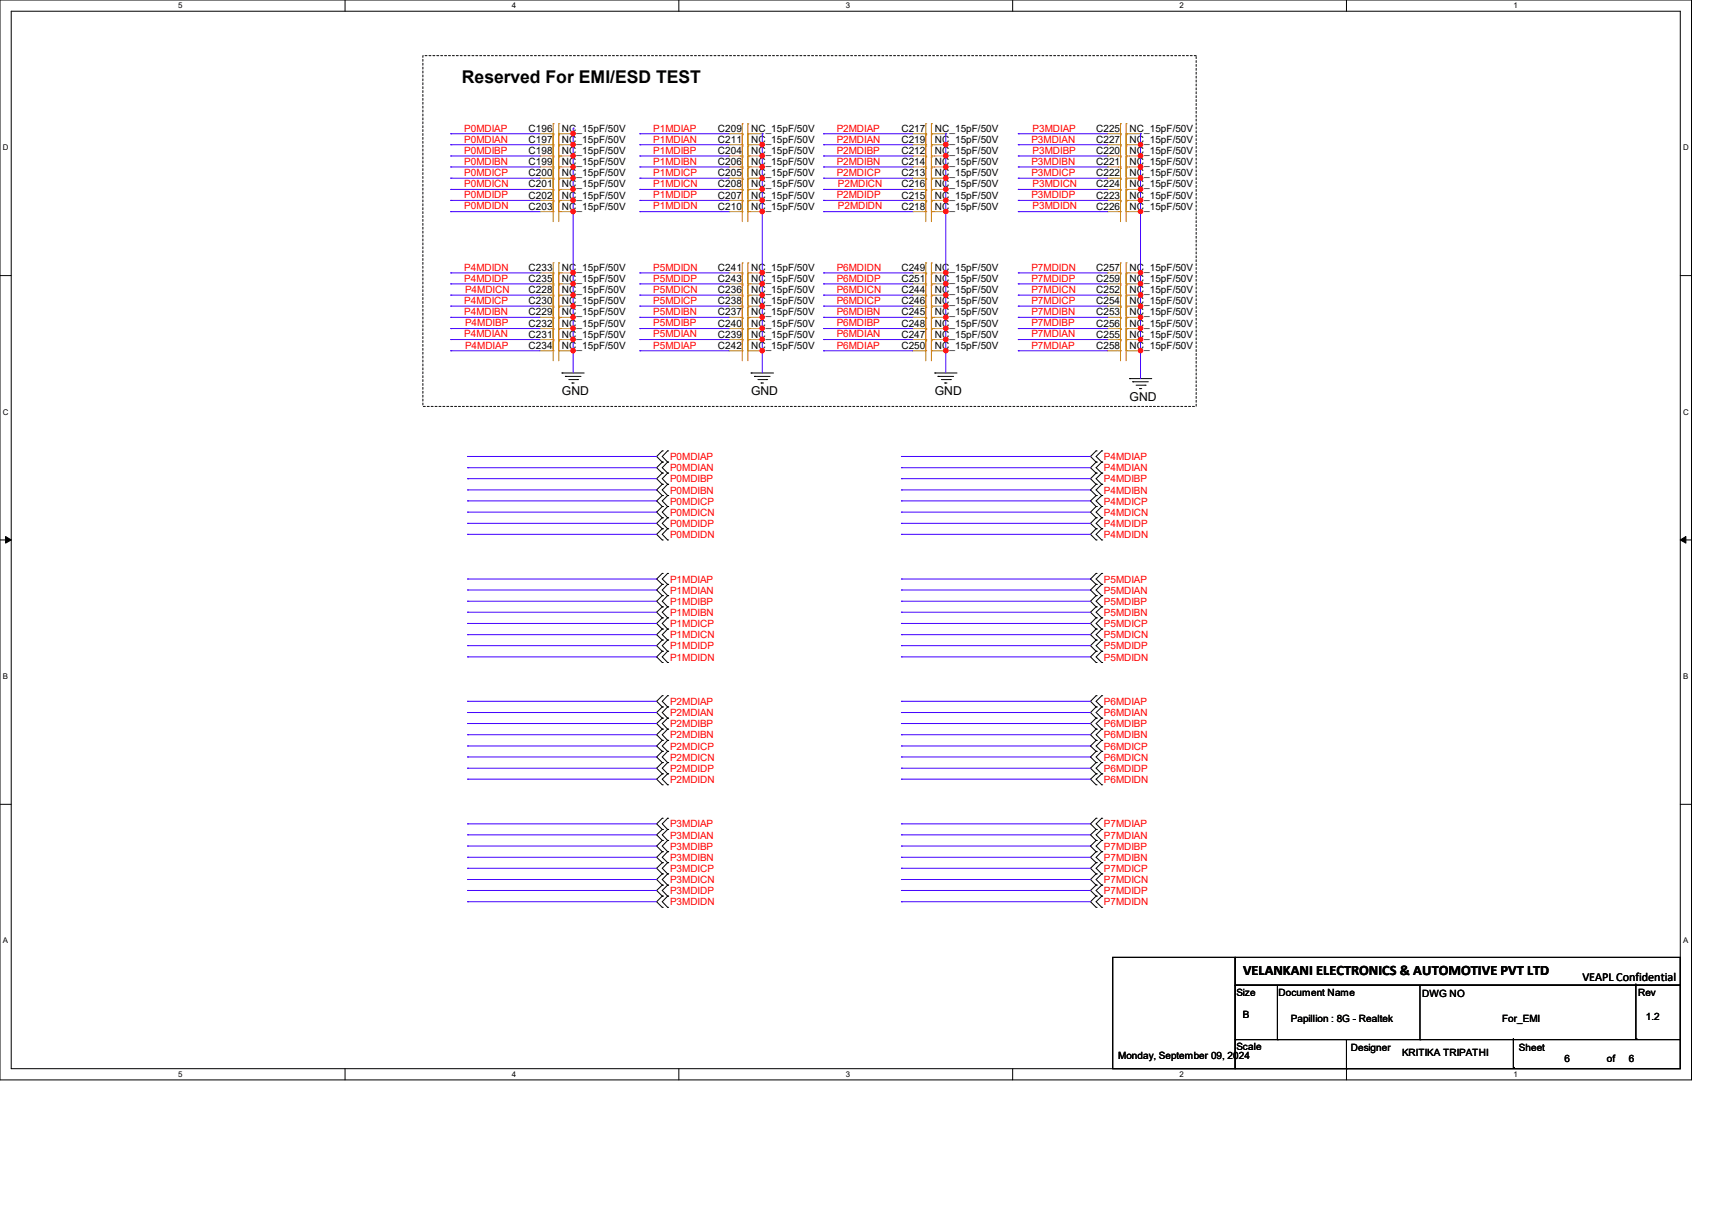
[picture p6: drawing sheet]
<svg xmlns="http://www.w3.org/2000/svg" width="297mm" height="210mm" viewBox="0 0 297 210" stroke-linecap="round" stroke-linejoin="round" font-family="sans-serif">
<path d="M0 0h293.5v187.3h-293.5zM1.9 1.9h289.6v183.4h-289.6z" fill="none" stroke="#000" stroke-width=".17"/>
<g fill="#fff">
<path d="M30.9 .2h.8v1.5h-.8z"/>
<path d="M30.9 185.5h.8v1.6h-.8z"/>
</g>
<path d="M59.9 0v1.9M59.9 185.3v2" fill="none" stroke="#000" stroke-width=".17"/>
<g fill="#fff">
<path d="M88.8 .2h.8v1.5h-.8z"/>
<path d="M88.8 185.5h.8v1.6h-.8z"/>
</g>
<path d="M117.8 0v1.9M117.8 185.3v2" fill="none" stroke="#000" stroke-width=".17"/>
<g fill="#fff">
<path d="M146.7 .2h.8v1.5h-.8z"/>
<path d="M146.7 185.5h.8v1.6h-.8z"/>
</g>
<path d="M175.7 0v1.9M175.7 185.3v2" fill="none" stroke="#000" stroke-width=".17"/>
<g fill="#fff">
<path d="M204.6 .2h.8v1.5h-.8z"/>
<path d="M204.6 185.5h.8v1.6h-.8z"/>
</g>
<path d="M233.6 0v1.9M233.6 185.3v2" fill="none" stroke="#000" stroke-width=".17"/>
<g fill="#fff">
<path d="M262.6 .2h.7v1.5h-.7z"/>
<path d="M262.6 185.5h.7v1.6h-.7z"/>
<path d="M.5 24.8h1v1.6h-1z"/>
<path d="M292 24.8h1v1.6h-1z"/>
<path d="M.5 70.7h1v1.5h-1z"/>
<path d="M292 70.7h1v1.5h-1z"/>
</g>
<path d="M0 47.8h1.9M291.5 47.8h2" fill="none" stroke="#000" stroke-width=".17"/>
<g fill="#fff">
<path d="M.5 116.5h.9v1.6h-.9z"/>
<path d="M292 116.5h.9v1.6h-.9z"/>
</g>
<path d="M0 93.6h1.9M291.5 93.6h2" fill="none" stroke="#000" stroke-width=".17"/>
<path d="M1 93l.9 .6-.9 .6zM291.5 93.6l1-.6v1.2z" fill="#000" stroke="#000" stroke-width=".17"/>
<g fill="#fff">
<path d="M.5 162.4h.9v1.5h-.9z"/>
<path d="M292 162.4h.9v1.5h-.9z"/>
</g>
<g fill="none" stroke="#000" stroke-width=".17">
<path d="M97.5 64.7h.1M97.5 64.7h3.8M98.1 65.3h.1M98.1 65.3h2.7M98.7 65.8h1.5M99.2 66.4h.1M99.2 66.4h.4M100.2 65.8h.1M114.9 78.2h.1M114.9 78.2l-1 1 1 .9M115.8 78.2h.1M115.8 78.2l-.9 1 .9 .9"/>
<path d="M130.3 64.7h.1M130.3 64.7h3.9M130.9 65.3h.1M130.9 65.3h2.7M131.5 65.8h1.5M132 66.4h.1M132 66.4h.5M133 65.8h.1M162.2 64.7h.1M162.2 64.7h3.8M162.7 65.3h.1M162.7 65.3h2.7"/>
<path d="M163.3 65.8h1.6M163.9 66.4h.1M163.9 66.4h.4M164.9 65.8h.1M190.2 78.2h.1M190.2 78.2l-1 1 1 .9M191.1 78.2h.1M191.1 78.2l-.9 1 .9 .9M196 65.7h.1M196 65.7h3.8M196.5 66.2h.1M196.5 66.2h2.7"/>
<path d="M197.1 66.8h1.6M197.7 67.4h.1M197.7 67.4h.4M198.7 66.8h.1M114.9 80.1h.1M114.9 82h.1M114.9 84h.1M114.9 85.9h.1M114.9 87.8h.1M114.9 89.8h.1M114.9 91.7h.1M114.9 93.6h.1"/>
<path d="M114.9 99.4h.1M114.9 80.1l-1 1 1 .9M114.9 82l-1 1 1 1M114.9 84l-1 1 1 .9M114.9 85.9l-1 1 1 .9M114.9 87.8l-1 1 1 1M114.9 89.8l-1 1 1 .9M114.9 91.7l-1 1 1 .9M114.9 99.4l-1 1 1 .9M115.8 80.1h.1M115.8 82h.1M115.8 84h.1"/>
<path d="M115.8 85.9h.1M115.8 87.8h.1M115.8 89.8h.1M115.8 91.7h.1M115.8 93.6h.1M115.8 99.4h.1M115.8 80.1l-.9 1 .9 .9M115.8 82l-.9 1 .9 1M115.8 84l-.9 1 .9 .9M115.8 85.9l-.9 1 .9 .9M115.8 87.8l-.9 1 .9 1M115.8 89.8l-.9 1 .9 .9"/>
<path d="M115.8 91.7l-.9 1 .9 .9M115.8 99.4l-.9 1 .9 .9M190.2 80.1h.1M190.2 82h.1M190.2 84h.1M190.2 85.9h.1M190.2 87.8h.1M190.2 89.8h.1M190.2 91.7h.1M190.2 93.6h.1M190.2 99.4h.1M190.2 80.1l-1 1 1 .9"/>
<path d="M190.2 82l-1 1 1 1M190.2 84l-1 1 1 .9M190.2 85.9l-1 1 1 .9M190.2 87.8l-1 1 1 1M190.2 89.8l-1 1 1 .9M190.2 91.7l-1 1 1 .9M190.2 99.4l-1 1 1 .9M191.1 80.1h.1M191.1 82h.1M191.1 84h.1M191.1 85.9h.1M191.1 87.8h.1"/>
<path d="M191.1 89.8h.1M191.1 91.7h.1M191.1 93.6h.1M191.1 99.4h.1M191.1 80.1l-.9 1 .9 .9M191.1 82l-.9 1 .9 1M191.1 84l-.9 1 .9 .9M191.1 85.9l-.9 1 .9 .9M191.1 87.8l-.9 1 .9 1M191.1 89.8l-.9 1 .9 .9M191.1 91.7l-.9 1 .9 .9M191.1 99.4l-.9 1 .9 .9"/>
<path d="M114.9 101.3h.1M114.9 103.3h.1M114.9 105.2h.1M114.9 107.1h.1M114.9 109.1h.1M114.9 111h.1M114.9 112.9h.1M114.9 114.9h.1M114.9 101.3l-1 1 1 1M114.9 103.3l-1 1 1 .9M114.9 105.2l-1 1 1 .9M114.9 107.1l-1 1 1 1"/>
<path d="M114.9 109.1l-1 1 1 .9M114.9 111l-1 1 1 .9M114.9 112.9l-1 1 1 1M115.8 101.3h.1M115.8 103.3h.1M115.8 105.2h.1M115.8 107.1h.1M115.8 109.1h.1M115.8 111h.1M115.8 112.9h.1M115.8 114.9h.1M115.8 101.3l-.9 1 .9 1"/>
<path d="M115.8 103.3l-.9 1 .9 .9M115.8 105.2l-.9 1 .9 .9M115.8 107.1l-.9 1 .9 1M115.8 109.1l-.9 1 .9 .9M115.8 111l-.9 1 .9 .9M115.8 112.9l-.9 1 .9 1M190.2 101.3h.1M190.2 103.3h.1M190.2 105.2h.1M190.2 107.1h.1M190.2 109.1h.1M190.2 111h.1"/>
<path d="M190.2 112.9h.1M190.2 114.9h.1M190.2 101.3l-1 1 1 1M190.2 103.3l-1 1 1 .9M190.2 105.2l-1 1 1 .9M190.2 107.1l-1 1 1 1M190.2 109.1l-1 1 1 .9M190.2 111l-1 1 1 .9M190.2 112.9l-1 1 1 1M191.1 101.3h.1M191.1 103.3h.1M191.1 105.2h.1"/>
<path d="M191.1 107.1h.1M191.1 109.1h.1M191.1 111h.1M191.1 112.9h.1M191.1 114.9h.1M191.1 101.3l-.9 1 .9 1M191.1 103.3l-.9 1 .9 .9M191.1 105.2l-.9 1 .9 .9M191.1 107.1l-.9 1 .9 1M191.1 109.1l-.9 1 .9 .9M191.1 111l-.9 1 .9 .9M191.1 112.9l-.9 1 .9 1"/>
<path d="M0 139.5h1.9M114.9 120.6h.1M114.9 122.6h.1M114.9 124.5h.1M114.9 126.4h.1M114.9 128.4h.1M114.9 130.3h.1M114.9 132.2h.1M114.9 134.2h.1M114.9 136.1h.1M114.9 120.6l-1 1 1 1M114.9 122.6l-1 1 1 .9"/>
<path d="M114.9 124.5l-1 1 1 .9M114.9 126.4l-1 1 1 1M114.9 128.4l-1 1 1 .9M114.9 130.3l-1 1 1 .9M114.9 132.2l-1 1 1 1M114.9 134.2l-1 .9 1 1M115.8 122.6h.1M115.8 120.6h.1M115.8 124.5h.1M115.8 126.4h.1M115.8 128.4h.1M115.8 130.3h.1"/>
<path d="M115.8 132.2h.1M115.8 134.2h.1M115.8 136.1h.1M115.8 120.6l-.9 1 .9 1M115.8 122.6l-.9 1 .9 .9M115.8 124.5l-.9 1 .9 .9M115.8 126.4l-.9 1 .9 1M115.8 128.4l-.9 1 .9 .9M115.8 130.3l-.9 1 .9 .9M115.8 132.2l-.9 1 .9 1M115.8 134.2l-.9 .9 .9 1M190.2 120.6h.1"/>
<path d="M190.2 122.6h.1M190.2 124.5h.1M190.2 126.4h.1M190.2 128.4h.1M190.2 130.3h.1M190.2 132.2h.1M190.2 134.2h.1M190.2 136.1h.1M190.2 120.6l-1 1 1 1M190.2 122.6l-1 1 1 .9M190.2 124.5l-1 1 1 .9M190.2 126.4l-1 1 1 1"/>
<path d="M190.2 128.4l-1 1 1 .9M190.2 130.3l-1 1 1 .9M190.2 132.2l-1 1 1 1M190.2 134.2l-1 .9 1 1M191.1 122.6h.1M191.1 120.6h.1M191.1 124.5h.1M191.1 126.4h.1M191.1 128.4h.1M191.1 130.3h.1M191.1 132.2h.1M191.1 134.2h.1"/>
<path d="M191.1 136.1h.1M191.1 120.6l-.9 1 .9 1M191.1 122.6l-.9 1 .9 .9M191.1 124.5l-.9 1 .9 .9M191.1 126.4l-.9 1 .9 1M191.1 128.4l-.9 1 .9 .9M191.1 130.3l-.9 1 .9 .9M191.1 132.2l-.9 1 .9 1M191.1 134.2l-.9 .9 .9 1M291.5 139.5h2M114.9 141.9h.1M114.9 143.8h.1"/>
<path d="M114.9 145.8h.1M114.9 147.7h.1M114.9 149.6h.1M114.9 151.6h.1M114.9 153.5h.1M114.9 155.4h.1M114.9 157.4h.1M114.9 141.9l-1 1 1 .9M114.9 143.8l-1 1 1 1M114.9 145.8l-1 .9 1 1M114.9 147.7l-1 1 1 .9M114.9 149.6l-1 1 1 1"/>
<path d="M114.9 151.6l-1 .9 1 1M114.9 153.5l-1 .9 1 1M114.9 155.4l-1 1 1 1M115.8 143.8h.1M115.8 141.9h.1M115.8 145.8h.1M115.8 147.7h.1M115.8 149.6h.1M115.8 151.6h.1M115.8 153.5h.1M115.8 155.4h.1M115.8 157.4h.1"/>
<path d="M115.8 141.9l-.9 1 .9 .9M115.8 143.8l-.9 1 .9 1M115.8 145.8l-.9 .9 .9 1M115.8 147.7l-.9 1 .9 .9M115.8 149.6l-.9 1 .9 1M115.8 151.6l-.9 .9 .9 1M115.8 153.5l-.9 .9 .9 1M115.8 155.4l-.9 1 .9 1M190.2 141.9h.1M190.2 143.8h.1M190.2 145.8h.1M190.2 147.7h.1"/>
<path d="M190.2 149.6h.1M190.2 151.6h.1M190.2 153.5h.1M190.2 155.4h.1M190.2 157.4h.1M190.2 141.9l-1 1 1 .9M190.2 143.8l-1 1 1 1M190.2 145.8l-1 .9 1 1M190.2 147.7l-1 1 1 .9M190.2 149.6l-1 1 1 1M190.2 151.6l-1 .9 1 1M190.2 153.5l-1 .9 1 1"/>
<path d="M190.2 155.4l-1 1 1 1M191.1 143.8h.1M191.1 141.9h.1M191.1 145.8h.1M191.1 147.7h.1M191.1 149.6h.1M191.1 151.6h.1M191.1 153.5h.1M191.1 155.4h.1M191.1 157.4h.1M191.1 141.9l-.9 1 .9 .9M191.1 143.8l-.9 1 .9 1"/>
<path d="M191.1 145.8l-.9 .9 .9 1M191.1 147.7l-.9 1 .9 .9M191.1 149.6l-.9 1 .9 1M191.1 151.6l-.9 .9 .9 1M191.1 153.5l-.9 .9 .9 1M191.1 155.4l-.9 1 .9 1M193 166h21.3v19.3h-21.3zM214.3 170.9h77.2v14.4h-77.2zM214.3 166h77.2v4.9h-77.2zM221.6 171.1v9.2M246.3 170.9v9.4M283.8 170.6v9.5"/>
<path d="M214.3 180.3h.1M214.3 180.3h77.2M221.6 180.3h.1M233.6 185.3h.1M233.6 180.3v5M246.3 180.3h.1M262.6 185.1h.1M262.6 180.1v5M283.8 180.1h.1"/>
</g>
<path d="M73.4 9.7h134.1v60.8h-134.1z" fill="none" stroke="#000" stroke-width=".17" stroke-dasharray=".3 .3"/>
<g fill="none" stroke="#cc8006" stroke-width=".17">
<path d="M95.6 29h.4M95.6 32.9h.4M95.6 36.7h.4M95.6 25.1h.4M95.6 27.1h.4M95.6 30.9h.4M95.6 34.8h.4M95.6 23.2h.4M96 29h.1M96 27.2h.1M96 32.9h.1M96 31.1h.1"/>
<path d="M96 36.7h.1M96 35h.1M96 27.1h.1M96 25.3h.1M96 30.9h.1M96 29.2h.1M96 34.8h.1M96 33h.1M96 23.2h.1M96 21.5h.1M96 25.1h.1M96 23.4h.1"/>
<path d="M96 21.5v16.9M96.9 27.2h.1M96.9 29h.1M96.9 31.1h.1M96.9 32.9h.1M96.9 35h.1M96.9 36.7h.1M96.9 25.3h.1M96.9 27.1h.1M96.9 29.2h.1M96.9 30.9h.1M96.9 33h.1"/>
<path d="M96.9 34.8h.1M96.9 21.5h.1M96.9 23.2h.1M96.9 23.4h.1M96.9 25.1h.1M96.9 29h.6M96.9 21.5v16.9M96.9 32.9h.6M96.9 36.7h.6M96.9 25.1h.6M96.9 27.1h.6M96.9 30.9h.6"/>
<path d="M96.9 34.8h.6M96.9 23.2h.6M128.4 29h.4M128.4 32.9h.4M128.4 36.7h.4M128.4 25.1h.4M128.4 27.1h.4M128.4 30.9h.4M128.4 34.8h.4M128.4 23.2h.4M128.8 25.1h.1M128.8 23.4h.1"/>
<path d="M128.8 29h.1M128.8 27.2h.1M128.8 32.9h.1M128.8 31.1h.1M128.8 36.7h.1M128.8 35h.1M128.8 27.1h.1M128.8 25.3h.1M128.8 30.9h.1M128.8 29.2h.1M128.8 34.8h.1M128.8 33h.1"/>
<path d="M128.8 23.2h.1M128.8 21.5h.1M128.8 21.5v16.9M129.8 23.4h.1M129.8 25.1h.1M129.8 27.2h.1M129.8 29h.1M129.8 31.1h.1M129.8 32.9h.1M129.8 35h.1M129.8 36.7h.1M129.8 25.3h.1"/>
<path d="M129.8 27.1h.1M129.8 29.2h.1M129.8 30.9h.1M129.8 33h.1M129.8 34.8h.1M129.8 21.5h.1M129.8 23.2h.1M129.8 29h.5M129.8 32.9h.5M129.8 36.7h.5M129.8 25.1h.5M129.8 21.5v16.9"/>
<path d="M129.8 27.1h.5M129.8 30.9h.5M129.8 34.8h.5M129.8 23.2h.5M160.2 29h.4M160.2 32.9h.4M160.2 36.7h.4M160.2 25.1h.4M160.2 27.1h.4M160.2 30.9h.4M160.2 34.8h.4M160.2 23.2h.4"/>
<path d="M160.6 25.1h.1M160.6 23.4h.1M160.6 29h.1M160.6 27.2h.1M160.6 32.9h.1M160.6 31.1h.1M160.6 36.7h.1M160.6 35h.1M160.6 27.1h.1M160.6 25.3h.1M160.6 30.9h.1M160.6 29.2h.1"/>
<path d="M160.6 23.2h.1M160.6 21.5h.1M160.6 34.8h.1M160.6 33h.1M160.6 21.5v16.9M161.6 23.4h.1M161.6 25.1h.1M161.6 27.2h.1M161.6 29h.1M161.6 31.1h.1M161.6 32.9h.1M161.6 35h.1"/>
<path d="M161.6 36.7h.1M161.6 25.3h.1M161.6 27.1h.1M161.6 29.2h.1M161.6 30.9h.1M161.6 21.5h.1M161.6 23.2h.1M161.6 33h.1M161.6 34.8h.1M161.6 29h.6M161.6 32.9h.6M161.6 36.7h.6"/>
<path d="M161.6 25.1h.6M161.6 21.5v16.9M161.6 27.1h.6M161.6 30.9h.6M161.6 34.8h.6M161.6 23.2h.6M194 29h.4M194 32.9h.4M194 36.7h.4M194 25.1h.4M194 27.1h.4M194 30.9h.4"/>
<path d="M194 34.8h.4M194 23.2h.4M194.4 25.1h.1M194.4 23.4h.1M194.4 29h.1M194.4 27.2h.1M194.4 32.9h.1M194.4 31.1h.1M194.4 36.7h.1M194.4 35h.1M194.4 23.2h.1M194.4 21.5h.1"/>
<path d="M194.4 27.1h.1M194.4 25.3h.1M194.4 30.9h.1M194.4 29.2h.1M194.4 34.8h.1M194.4 33h.1M194.4 21.5v16.9M195.4 23.4h.1M195.4 25.1h.1M195.4 27.2h.1M195.4 29h.1M195.4 31.1h.1"/>
<path d="M195.4 32.9h.1M195.4 35h.1M195.4 36.7h.1M195.4 21.5h.1M195.4 23.2h.1M195.4 25.3h.1M195.4 27.1h.1M195.4 29.2h.1M195.4 30.9h.1M195.4 33h.1M195.4 34.8h.1M195.4 29h.6"/>
<path d="M195.4 21.5v16.9M195.4 32.9h.6M195.4 36.7h.6M195.4 25.1h.6M195.4 27.1h.6M195.4 30.9h.6M195.4 34.8h.6M195.4 23.2h.6M95.6 55h.4M95.6 58.9h.4M95.6 49.2h.4M95.6 53.1h.4"/>
<path d="M95.6 57h.4M95.6 51.2h.4M95.6 47.3h.4M96 49.2h.1M96 47.5h.1M96 53.1h.1M96 51.4h.1M96 57h.1M96 55.2h.1M96 59.1h.1M96 51.2h.1M96 49.4h.1"/>
<path d="M96 55h.1M96 53.3h.1M96 58.9h.1M96 57.1h.1M96 47.3h.1M96 45.6h.1M96 45.6v17M96.9 47.5h.1M96.9 49.2h.1M96.9 51.4h.1M96.9 53.1h.1M96.9 55.2h.1"/>
<path d="M96.9 57h.1M96.9 59.1h.1M96.9 49.4h.1M96.9 51.2h.1M96.9 53.3h.1M96.9 55h.1M96.9 57.1h.1M96.9 58.9h.1M96.9 45.6h.1M96.9 47.3h.1M96.9 45.6v17M96.9 55h.6"/>
<path d="M96.9 58.9h.6M96.9 49.2h.6M96.9 53.1h.6M96.9 57h.6M96.9 51.2h.6M96.9 47.3h.6M128.4 55h.4M128.4 58.9h.4M128.4 49.2h.4M128.4 53.1h.4M128.4 57h.4M128.4 51.2h.4"/>
<path d="M128.4 47.3h.4M128.8 49.2h.1M128.8 47.5h.1M128.8 53.1h.1M128.8 51.4h.1M128.8 57h.1M128.8 55.2h.1M128.8 59.1h.1M128.8 51.2h.1M128.8 49.4h.1M128.8 55h.1M128.8 53.3h.1"/>
<path d="M128.8 58.9h.1M128.8 57.1h.1M128.8 47.3h.1M128.8 45.6h.1M128.8 45.6v17M129.8 47.5h.1M129.8 49.2h.1M129.8 51.4h.1M129.8 53.1h.1M129.8 55.2h.1M129.8 57h.1M129.8 59.1h.1"/>
<path d="M129.8 49.4h.1M129.8 51.2h.1M129.8 53.3h.1M129.8 55h.1M129.8 57.1h.1M129.8 58.9h.1M129.8 45.6h.1M129.8 47.3h.1M129.8 55h.5M129.8 58.9h.5M129.8 49.2h.5M129.8 45.6v17"/>
<path d="M129.8 53.1h.5M129.8 57h.5M129.8 51.2h.5M129.8 47.3h.5M160.2 55h.4M160.2 58.9h.4M160.2 49.2h.4M160.2 53.1h.4M160.2 57h.4M160.2 51.2h.4M160.2 47.3h.4M160.6 49.2h.1"/>
<path d="M160.6 47.5h.1M160.6 53.1h.1M160.6 51.4h.1M160.6 57h.1M160.6 55.2h.1M160.6 59.1h.1M160.6 51.2h.1M160.6 49.4h.1M160.6 55h.1M160.6 53.3h.1M160.6 47.3h.1M160.6 45.6h.1"/>
<path d="M160.6 58.9h.1M160.6 57.1h.1M160.6 45.6v17M161.6 47.5h.1M161.6 49.2h.1M161.6 51.4h.1M161.6 53.1h.1M161.6 55.2h.1M161.6 57h.1M161.6 59.1h.1M161.6 49.4h.1M161.6 51.2h.1"/>
<path d="M161.6 53.3h.1M161.6 55h.1M161.6 45.6h.1M161.6 47.3h.1M161.6 57.1h.1M161.6 58.9h.1M161.6 55h.6M161.6 58.9h.6M161.6 49.2h.6M161.6 53.1h.6M161.6 57h.6M161.6 45.6v17"/>
<path d="M161.6 51.2h.6M161.6 47.3h.6M194 55h.4M194 58.9h.4M194 49.2h.4M194 53.1h.4M194 57h.4M194 51.2h.4M194 47.3h.4M194.4 55h.1M194.4 53.3h.1M194.4 58.9h.1"/>
<path d="M194.4 57.1h.1M194.4 49.2h.1M194.4 47.5h.1M194.4 53.1h.1M194.4 51.4h.1M194.4 57h.1M194.4 55.2h.1M194.4 59.1h.1M194.4 47.3h.1M194.4 45.6h.1M194.4 51.2h.1M194.4 49.4h.1"/>
<path d="M194.4 45.6v17M195.4 53.3h.1M195.4 55h.1M195.4 57.1h.1M195.4 58.9h.1M195.4 47.5h.1M195.4 49.2h.1M195.4 51.4h.1M195.4 53.1h.1M195.4 55.2h.1M195.4 57h.1M195.4 59.1h.1"/>
<path d="M195.4 45.6h.1M195.4 47.3h.1M195.4 49.4h.1M195.4 51.2h.1M195.4 55h.6M195.4 45.6v17M195.4 58.9h.6M195.4 49.2h.6M195.4 53.1h.6M195.4 57h.6M195.4 51.2h.6M195.4 47.3h.6"/>
<path d="M95.6 60.8h.4M96 60.8h.1M96.9 60.8h.1M96.9 60.8h.6M128.4 60.8h.4M128.8 60.8h.1M129.8 60.8h.1M129.8 60.8h.5M160.2 60.8h.4M160.6 60.8h.1M161.6 60.8h.1M161.6 60.8h.6"/>
<path d="M194 60.8h.4M194.4 60.8h.1M195.4 60.8h.1M195.4 60.8h.6"/>
</g>
<g fill="none" stroke="#a84" stroke-width=".17">
<path d="M93.6 29h.1M93.6 32.9h.1M93.6 36.7h.1M93.6 27.1h.1M93.6 30.9h.1M93.6 34.8h.1M93.6 23.2h.1M93.6 25.1h.1M93.6 29h2M93.6 32.9h2M93.6 36.7h2M93.6 25.1h2"/>
<path d="M93.6 27.1h2M93.6 30.9h2M93.6 34.8h2M93.6 23.2h2M97.5 29h1.9M97.5 32.9h1.9M97.5 36.7h1.9M97.5 25.1h1.9M97.5 27.1h1.9M97.5 30.9h1.9M97.5 34.8h1.9M97.5 23.2h1.9"/>
<path d="M99.4 29h.1M99.4 32.9h.1M99.4 36.7h.1M99.4 27.1h.1M99.4 30.9h.1M99.4 34.8h.1M99.4 23.2h.1M99.4 25.1h.1M126.4 25.1h.1M126.4 29h.1M126.4 32.9h.1M126.4 36.7h.1"/>
<path d="M126.4 27.1h.1M126.4 30.9h.1M126.4 34.8h.1M126.4 23.2h.1M126.4 29h2M126.4 32.9h2M126.4 36.7h2M126.4 25.1h2M126.4 27.1h2M126.4 30.9h2M126.4 34.8h2M126.4 23.2h2"/>
<path d="M130.3 29h1.9M130.3 32.9h1.9M130.3 36.7h1.9M130.3 25.1h1.9M130.3 27.1h1.9M130.3 30.9h1.9M130.3 34.8h1.9M130.3 23.2h1.9M132.2 25.1h.1M132.2 29h.1M132.2 32.9h.1M132.2 36.7h.1"/>
<path d="M132.2 27.1h.1M132.2 30.9h.1M132.2 34.8h.1M132.2 23.2h.1M158.3 25.1h.1M158.3 29h.1M158.3 32.9h.1M158.3 36.7h.1M158.3 27.1h.1M158.3 30.9h.1M158.3 23.2h.1M158.3 34.8h.1"/>
<path d="M158.3 29h1.9M158.3 32.9h1.9M158.3 36.7h1.9M158.3 25.1h1.9M158.3 27.1h1.9M158.3 30.9h1.9M158.3 34.8h1.9M158.3 23.2h1.9M162.2 29h1.9M162.2 32.9h1.9M162.2 36.7h1.9M162.2 25.1h1.9"/>
<path d="M162.2 27.1h1.9M162.2 30.9h1.9M162.2 34.8h1.9M162.2 23.2h1.9M164.1 25.1h.1M164.1 29h.1M164.1 32.9h.1M164.1 36.7h.1M164.1 27.1h.1M164.1 30.9h.1M164.1 23.2h.1M164.1 34.8h.1"/>
<path d="M192.1 25.1h.1M192.1 29h.1M192.1 32.9h.1M192.1 36.7h.1M192.1 23.2h.1M192.1 27.1h.1M192.1 30.9h.1M192.1 34.8h.1M192.1 29h1.9M192.1 32.9h1.9M192.1 36.7h1.9M192.1 25.1h1.9"/>
<path d="M192.1 27.1h1.9M192.1 30.9h1.9M192.1 34.8h1.9M192.1 23.2h1.9M196 29h1.9M196 32.9h1.9M196 36.7h1.9M196 25.1h1.9M196 27.1h1.9M196 30.9h1.9M196 34.8h1.9M196 23.2h1.9"/>
<path d="M197.9 25.1h.1M197.9 29h.1M197.9 32.9h.1M197.9 36.7h.1M197.9 23.2h.1M197.9 27.1h.1M197.9 30.9h.1M197.9 34.8h.1M93.6 49.2h.1M93.6 53.1h.1M93.6 57h.1M93.6 51.2h.1"/>
<path d="M93.6 55h.1M93.6 58.9h.1M93.6 47.3h.1M93.6 55h2M93.6 58.9h2M93.6 49.2h2M93.6 53.1h2M93.6 57h2M93.6 51.2h2M93.6 47.3h2M97.5 55h1.9M97.5 58.9h1.9"/>
<path d="M97.5 49.2h1.9M97.5 53.1h1.9M97.5 57h1.9M97.5 51.2h1.9M97.5 47.3h1.9M99.4 49.2h.1M99.4 53.1h.1M99.4 57h.1M99.4 51.2h.1M99.4 55h.1M99.4 58.9h.1M99.4 47.3h.1"/>
<path d="M126.4 49.2h.1M126.4 53.1h.1M126.4 57h.1M126.4 51.2h.1M126.4 55h.1M126.4 58.9h.1M126.4 47.3h.1M126.4 55h2M126.4 58.9h2M126.4 49.2h2M126.4 53.1h2M126.4 57h2"/>
<path d="M126.4 51.2h2M126.4 47.3h2M130.3 55h1.9M130.3 58.9h1.9M130.3 49.2h1.9M130.3 53.1h1.9M130.3 57h1.9M130.3 51.2h1.9M130.3 47.3h1.9M132.2 49.2h.1M132.2 53.1h.1M132.2 57h.1"/>
<path d="M132.2 51.2h.1M132.2 55h.1M132.2 58.9h.1M132.2 47.3h.1M158.3 49.2h.1M158.3 53.1h.1M158.3 57h.1M158.3 51.2h.1M158.3 55h.1M158.3 47.3h.1M158.3 58.9h.1M158.3 55h1.9"/>
<path d="M158.3 58.9h1.9M158.3 49.2h1.9M158.3 53.1h1.9M158.3 57h1.9M158.3 51.2h1.9M158.3 47.3h1.9M162.2 55h1.9M162.2 58.9h1.9M162.2 49.2h1.9M162.2 53.1h1.9M162.2 57h1.9M162.2 51.2h1.9"/>
<path d="M162.2 47.3h1.9M164.1 49.2h.1M164.1 53.1h.1M164.1 57h.1M164.1 51.2h.1M164.1 55h.1M164.1 47.3h.1M164.1 58.9h.1M192.1 55h.1M192.1 58.9h.1M192.1 49.2h.1M192.1 53.1h.1"/>
<path d="M192.1 57h.1M192.1 47.3h.1M192.1 51.2h.1M192.1 55h1.9M192.1 58.9h1.9M192.1 49.2h1.9M192.1 53.1h1.9M192.1 57h1.9M192.1 51.2h1.9M192.1 47.3h1.9M196 55h1.9M196 58.9h1.9"/>
<path d="M196 49.2h1.9M196 53.1h1.9M196 57h1.9M196 51.2h1.9M196 47.3h1.9M197.9 55h.1M197.9 58.9h.1M197.9 49.2h.1M197.9 53.1h.1M197.9 57h.1M197.9 47.3h.1M197.9 51.2h.1"/>
<path d="M93.6 60.8h.1M93.6 60.8h2M97.5 60.8h1.9M99.4 60.8h.1M126.4 60.8h.1M126.4 60.8h2M130.3 60.8h1.9M132.2 60.8h.1M158.3 60.8h.1M158.3 60.8h1.9M162.2 60.8h1.9M164.1 60.8h.1"/>
<path d="M192.1 60.8h.1M192.1 60.8h1.9M196 60.8h1.9M197.9 60.8h.1"/>
</g>
<g fill="none" stroke="#4200ff" stroke-width=".17">
<path d="M78.2 23.2h.1M78.2 25.1h.1M78.2 27.1h.1M78.2 29h.1M78.2 30.9h.1M78.2 32.9h.1M78.2 34.8h.1M78.2 36.7h.1M78.2 23.2h15.4M78.2 25.1h15.4M78.2 27.1h15.4M78.2 29h15.4"/>
<path d="M78.2 30.9h15.4M78.2 32.9h15.4M78.2 34.8h15.4M78.2 36.7h15.4M99.4 22.2h.1M99.4 23.2h.1M99.4 25.1h.1M99.4 27.1h.1M99.4 29h.1M99.4 30.9h.1M99.4 32.9h.1M99.4 34.8h.1"/>
<path d="M99.4 36.7h.1M99.4 22.2v42.5M111 23.2h.1M111 25.1h.1M111 27.1h.1M111 29h.1M111 30.9h.1M111 32.9h.1M111 34.8h.1M111 36.7h.1M111 23.2h15.4M111 25.1h15.4"/>
<path d="M111 27.1h15.4M111 29h15.4M111 30.9h15.4M111 32.9h15.4M111 34.8h15.4M111 36.7h15.4M132.2 23.2h.1M132.2 25.1h.1M132.2 27.1h.1M132.2 29h.1M132.2 30.9h.1M132.2 32.9h.1"/>
<path d="M132.2 34.8h.1M132.2 36.7h.1M132.2 23.2v41.5M142.9 23.2h.1M142.9 25.1h.1M142.9 27.1h.1M142.9 29h.1M142.9 30.9h.1M142.9 32.9h.1M142.9 34.8h.1M142.9 36.7h.1M142.9 23.2h15.4"/>
<path d="M142.9 25.1h15.4M142.9 27.1h15.4M142.9 29h15.4M142.9 30.9h15.4M142.9 32.9h15.4M142.9 34.8h15.4M142.9 36.7h15.4M164.1 23.2h.1M164.1 25.1h.1M164.1 27.1h.1M164.1 29h.1M164.1 30.9h.1"/>
<path d="M164.1 32.9h.1M164.1 34.8h.1M164.1 36.7h.1M164.1 23.2v41.5M176.7 23.2h.1M176.7 25.1h.1M176.7 27.1h.1M176.7 29h.1M176.7 30.9h.1M176.7 32.9h.1M176.7 34.8h.1M176.7 36.7h.1"/>
<path d="M176.7 23.2h15.4M176.7 25.1h15.4M176.7 27.1h15.4M176.7 29h15.4M176.7 30.9h15.4M176.7 32.9h15.4M176.7 34.8h15.4M176.7 36.7h15.4M197.9 23.2h.1M197.9 25.1h.1M197.9 27.1h.1M197.9 29h.1"/>
<path d="M197.9 30.9h.1M197.9 32.9h.1M197.9 34.8h.1M197.9 36.7h.1M197.9 23.2v42.5M78.2 47.3h.1M78.2 49.2h.1M78.2 51.2h.1M78.2 53.1h.1M78.2 55h.1M78.2 57h.1M78.2 58.9h.1"/>
<path d="M78.2 47.3h15.4M78.2 49.2h15.4M78.2 51.2h15.4M78.2 53.1h15.4M78.2 55h15.4M78.2 57h15.4M78.2 58.9h15.4M99.4 47.3h.1M99.4 49.2h.1M99.4 51.2h.1M99.4 53.1h.1M99.4 55h.1"/>
<path d="M99.4 57h.1M99.4 58.9h.1M111 47.3h.1M111 49.2h.1M111 51.2h.1M111 53.1h.1M111 55h.1M111 57h.1M111 58.9h.1M111 47.3h15.4M111 49.2h15.4M111 51.2h15.4"/>
<path d="M111 53.1h15.4M111 55h15.4M111 57h15.4M111 58.9h15.4M132.2 47.3h.1M132.2 49.2h.1M132.2 51.2h.1M132.2 53.1h.1M132.2 55h.1M132.2 57h.1M132.2 58.9h.1M142.9 47.3h.1"/>
<path d="M142.9 49.2h.1M142.9 51.2h.1M142.9 53.1h.1M142.9 55h.1M142.9 57h.1M142.9 58.9h.1M142.9 47.3h15.4M142.9 49.2h15.4M142.9 51.2h15.4M142.9 53.1h15.4M142.9 55h15.4M142.9 57h15.4"/>
<path d="M142.9 58.9h15.4M164.1 47.3h.1M164.1 49.2h.1M164.1 51.2h.1M164.1 53.1h.1M164.1 55h.1M164.1 57h.1M164.1 58.9h.1M176.7 47.3h.1M176.7 49.2h.1M176.7 51.2h.1M176.7 53.1h.1"/>
<path d="M176.7 55h.1M176.7 57h.1M176.7 58.9h.1M176.7 47.3h15.4M176.7 49.2h15.4M176.7 51.2h15.4M176.7 53.1h15.4M176.7 55h15.4M176.7 57h15.4M176.7 58.9h15.4M197.9 47.3h.1M197.9 49.2h.1"/>
<path d="M197.9 51.2h.1M197.9 53.1h.1M197.9 55h.1M197.9 57h.1M197.9 58.9h.1M78.2 60.8h.1M78.2 60.8h15.4M81.1 79.2h.1M81.1 79.2h32.8M99.4 60.8h.1M111 60.8h.1M111 60.8h15.4"/>
<path d="M132.2 60.8h.1M142.9 60.8h.1M142.9 60.8h15.4M156.4 79.2h.1M156.4 79.2h32.8M164.1 60.8h.1M176.7 60.8h.1M176.7 60.8h15.4M197.9 60.8h.1M81.1 81.1h.1M81.1 83h.1M81.1 85h.1"/>
<path d="M81.1 86.9h.1M81.1 88.8h.1M81.1 90.8h.1M81.1 92.7h.1M81.1 81.1h32.8M81.1 83h32.8M81.1 85h32.8M81.1 86.9h32.8M81.1 88.8h32.8M81.1 90.8h32.8M81.1 92.7h32.8M156.4 81.1h.1"/>
<path d="M156.4 83h.1M156.4 85h.1M156.4 86.9h.1M156.4 88.8h.1M156.4 90.8h.1M156.4 92.7h.1M156.4 81.1h32.8M156.4 83h32.8M156.4 85h32.8M156.4 86.9h32.8M156.4 88.8h32.8M156.4 90.8h32.8"/>
<path d="M156.4 92.7h32.8M81.1 100.4h.1M81.1 102.3h.1M81.1 104.3h.1M81.1 106.2h.1M81.1 108.1h.1M81.1 110.1h.1M81.1 112h.1M81.1 113.9h.1M81.1 100.4h32.8M81.1 102.3h32.8M81.1 104.3h32.8"/>
<path d="M81.1 106.2h32.8M81.1 108.1h32.8M81.1 110.1h32.8M81.1 112h32.8M81.1 113.9h32.8M156.4 100.4h.1M156.4 102.3h.1M156.4 104.3h.1M156.4 106.2h.1M156.4 108.1h.1M156.4 110.1h.1M156.4 112h.1"/>
<path d="M156.4 113.9h.1M156.4 100.4h32.8M156.4 102.3h32.8M156.4 104.3h32.8M156.4 106.2h32.8M156.4 108.1h32.8M156.4 110.1h32.8M156.4 112h32.8M156.4 113.9h32.8M81.1 121.6h.1M81.1 123.6h.1M81.1 125.5h.1"/>
<path d="M81.1 127.4h.1M81.1 129.4h.1M81.1 131.3h.1M81.1 133.2h.1M81.1 135.1h.1M81.1 121.6h32.8M81.1 123.6h32.8M81.1 125.5h32.8M81.1 127.4h32.8M81.1 129.4h32.8M81.1 131.3h32.8M81.1 133.2h32.8"/>
<path d="M81.1 135.1h32.8M156.4 121.6h.1M156.4 123.6h.1M156.4 125.5h.1M156.4 127.4h.1M156.4 129.4h.1M156.4 131.3h.1M156.4 133.2h.1M156.4 135.1h.1M156.4 121.6h32.8M156.4 123.6h32.8M156.4 125.5h32.8"/>
<path d="M156.4 127.4h32.8M156.4 129.4h32.8M156.4 131.3h32.8M156.4 133.2h32.8M156.4 135.1h32.8M81.1 142.9h.1M81.1 144.8h.1M81.1 146.7h.1M81.1 148.7h.1M81.1 150.6h.1M81.1 152.5h.1M81.1 154.4h.1"/>
<path d="M81.1 156.4h.1M81.1 142.9h32.8M81.1 144.8h32.8M81.1 146.7h32.8M81.1 148.7h32.8M81.1 150.6h32.8M81.1 152.5h32.8M81.1 154.4h32.8M81.1 156.4h32.8M156.4 142.9h.1M156.4 144.8h.1M156.4 146.7h.1"/>
<path d="M156.4 148.7h.1M156.4 150.6h.1M156.4 152.5h.1M156.4 154.4h.1M156.4 156.4h.1M156.4 142.9h32.8M156.4 144.8h32.8M156.4 146.7h32.8M156.4 148.7h32.8M156.4 150.6h32.8M156.4 152.5h32.8M156.4 154.4h32.8"/>
<path d="M156.4 156.4h32.8"/>
</g>
<g fill="#f00" stroke="#f00" stroke-width=".17">
<circle cx="99.4" cy="23.2" r=".37"/>
<circle cx="99.4" cy="27" r=".37"/>
<circle cx="99.4" cy="25.1" r=".37"/>
<circle cx="132.2" cy="27" r=".37"/>
<circle cx="132.2" cy="25.1" r=".37"/>
<circle cx="164.1" cy="27" r=".37"/>
<circle cx="164.1" cy="25.1" r=".37"/>
<circle cx="197.9" cy="27" r=".37"/>
<circle cx="197.9" cy="25.1" r=".37"/>
<circle cx="99.4" cy="30.9" r=".37"/>
<circle cx="99.4" cy="29" r=".37"/>
<circle cx="132.2" cy="30.9" r=".37"/>
<circle cx="132.2" cy="29" r=".37"/>
<circle cx="164.1" cy="30.9" r=".37"/>
<circle cx="164.1" cy="29" r=".37"/>
<circle cx="197.9" cy="30.9" r=".37"/>
<circle cx="197.9" cy="29" r=".37"/>
<circle cx="99.4" cy="32.8" r=".37"/>
<circle cx="132.2" cy="34.7" r=".37"/>
<circle cx="132.2" cy="32.8" r=".37"/>
<circle cx="164.1" cy="32.8" r=".37"/>
<circle cx="197.9" cy="32.8" r=".37"/>
<circle cx="99.4" cy="34.7" r=".37"/>
<circle cx="164.1" cy="36.7" r=".37"/>
<circle cx="164.1" cy="34.7" r=".37"/>
<circle cx="197.9" cy="36.7" r=".37"/>
<circle cx="197.9" cy="34.7" r=".37"/>
<circle cx="99.4" cy="36.7" r=".37"/>
<circle cx="132.2" cy="36.7" r=".37"/>
<circle cx="99.4" cy="49.2" r=".37"/>
<circle cx="99.4" cy="47.3" r=".37"/>
<circle cx="132.2" cy="49.2" r=".37"/>
<circle cx="132.2" cy="47.3" r=".37"/>
<circle cx="164.1" cy="49.2" r=".37"/>
<circle cx="164.1" cy="47.3" r=".37"/>
<circle cx="197.9" cy="49.2" r=".37"/>
<circle cx="197.9" cy="47.3" r=".37"/>
<circle cx="197.9" cy="51.2" r=".37"/>
<circle cx="99.4" cy="51.2" r=".37"/>
<circle cx="132.2" cy="53.1" r=".37"/>
<circle cx="132.2" cy="51.2" r=".37"/>
<circle cx="164.1" cy="51.2" r=".37"/>
<circle cx="99.4" cy="55" r=".37"/>
<circle cx="99.4" cy="53.1" r=".37"/>
<circle cx="164.1" cy="53.1" r=".37"/>
<circle cx="197.9" cy="55" r=".37"/>
<circle cx="197.9" cy="53.1" r=".37"/>
<circle cx="99.4" cy="56.9" r=".37"/>
<circle cx="132.2" cy="55" r=".37"/>
<circle cx="164.1" cy="56.9" r=".37"/>
<circle cx="164.1" cy="55" r=".37"/>
<circle cx="132.2" cy="58.9" r=".37"/>
<circle cx="132.2" cy="56.9" r=".37"/>
<circle cx="164.1" cy="58.9" r=".37"/>
<circle cx="197.9" cy="56.9" r=".37"/>
<circle cx="99.4" cy="60.8" r=".37"/>
<circle cx="99.4" cy="58.9" r=".37"/>
<circle cx="132.2" cy="60.8" r=".37"/>
<circle cx="164.1" cy="60.8" r=".37"/>
<circle cx="197.9" cy="60.8" r=".37"/>
<circle cx="197.9" cy="58.9" r=".37"/>
</g>
<text font-size="3" x="80.1" y="14.4">Reserved For EMI/ESD TEST</text>
<text font-size="2.5" x="215.6" y="169.2">VELANKANI ELECTRONICS &amp; AUTOMOTIVE PVT LTD</text>
<g font-size="2.1">
<text x="97.5" y="68.6">GND</text>
<text x="130.3" y="68.6">GND</text>
<text x="162.2" y="68.6">GND</text>
<text x="196" y="69.5">GND</text>
<text x="274.5" y="170.2">VEAPL Confidential</text>
</g>
<g font-size="1.7" fill="#f00">
<text x="80.5" y="22.8">P0MDIAP</text>
<text x="113.3" y="22.8">P1MDIAP</text>
<text x="145.2" y="22.8">P2MDIAP</text>
<text x="179.1" y="22.8">P3MDIAP</text>
<text x="80.5" y="24.7">P0MDIAN</text>
<text x="80.5" y="26.7">P0MDIBP</text>
<text x="80.5" y="28.6">P0MDIBN</text>
<text x="113.3" y="24.7">P1MDIAN</text>
<text x="113.3" y="26.7">P1MDIBP</text>
<text x="113.3" y="28.6">P1MDIBN</text>
<text x="145.2" y="24.7">P2MDIAN</text>
<text x="145.2" y="26.7">P2MDIBP</text>
<text x="145.2" y="28.6">P2MDIBN</text>
<text x="178.9" y="24.7">P3MDIAN</text>
<text x="178.9" y="28.6">P3MDIBN</text>
<text x="179.1" y="26.7">P3MDIBP</text>
<text x="80.5" y="30.5">P0MDICP</text>
<text x="80.5" y="32.5">P0MDICN</text>
<text x="80.5" y="34.4">P0MDIDP</text>
<text x="113.3" y="30.5">P1MDICP</text>
<text x="113.3" y="32.5">P1MDICN</text>
<text x="113.3" y="34.4">P1MDIDP</text>
<text x="145.2" y="30.5">P2MDICP</text>
<text x="145.2" y="34.4">P2MDIDP</text>
<text x="145.4" y="32.5">P2MDICN</text>
<text x="178.9" y="30.5">P3MDICP</text>
<text x="178.9" y="34.4">P3MDIDP</text>
<text x="179.1" y="32.5">P3MDICN</text>
<text x="80.5" y="36.3">P0MDIDN</text>
<text x="113.3" y="36.3">P1MDIDN</text>
<text x="145.4" y="36.3">P2MDIDN</text>
<text x="179.1" y="36.3">P3MDIDN</text>
<text x="80.5" y="46.9">P4MDIDN</text>
<text x="113.3" y="46.9">P5MDIDN</text>
<text x="145.2" y="46.9">P6MDIDN</text>
<text x="178.9" y="46.9">P7MDIDN</text>
<text x="80.5" y="48.9">P4MDIDP</text>
<text x="80.5" y="52.7">P4MDICP</text>
<text x="80.7" y="50.8">P4MDICN</text>
<text x="113.3" y="48.9">P5MDIDP</text>
<text x="113.3" y="50.8">P5MDICN</text>
<text x="113.3" y="52.7">P5MDICP</text>
<text x="145.2" y="48.9">P6MDIDP</text>
<text x="145.2" y="50.8">P6MDICN</text>
<text x="145.2" y="52.7">P6MDICP</text>
<text x="178.9" y="48.9">P7MDIDP</text>
<text x="178.9" y="50.8">P7MDICN</text>
<text x="178.9" y="52.7">P7MDICP</text>
<text x="80.5" y="54.7">P4MDIBN</text>
<text x="80.5" y="58.5">P4MDIAN</text>
<text x="80.7" y="56.6">P4MDIBP</text>
<text x="113.3" y="54.7">P5MDIBN</text>
<text x="113.3" y="56.6">P5MDIBP</text>
<text x="113.3" y="58.5">P5MDIAN</text>
<text x="145.2" y="54.7">P6MDIBN</text>
<text x="145.2" y="56.6">P6MDIBP</text>
<text x="145.2" y="58.5">P6MDIAN</text>
<text x="178.9" y="54.7">P7MDIBN</text>
<text x="178.9" y="56.6">P7MDIBP</text>
<text x="178.9" y="58.5">P7MDIAN</text>
<text x="80.7" y="60.5">P4MDIAP</text>
<text x="113.3" y="60.5">P5MDIAP</text>
<text x="145.2" y="60.5">P6MDIAP</text>
<text x="178.9" y="60.5">P7MDIAP</text>
<text x="116.2" y="79.8">P0MDIAP</text>
<text x="116.2" y="81.7">P0MDIAN</text>
<text x="116.2" y="83.6">P0MDIBP</text>
<text x="191.5" y="79.8">P4MDIAP</text>
<text x="191.5" y="81.7">P4MDIAN</text>
<text x="191.5" y="83.6">P4MDIBP</text>
<text x="116.2" y="85.6">P0MDIBN</text>
<text x="116.2" y="87.5">P0MDICP</text>
<text x="116.2" y="89.4">P0MDICN</text>
<text x="191.5" y="85.6">P4MDIBN</text>
<text x="191.5" y="87.5">P4MDICP</text>
<text x="191.5" y="89.4">P4MDICN</text>
<text x="116.2" y="91.4">P0MDIDP</text>
<text x="116.2" y="93.3">P0MDIDN</text>
<text x="191.5" y="91.4">P4MDIDP</text>
<text x="191.5" y="93.3">P4MDIDN</text>
<text x="116.2" y="101">P1MDIAP</text>
<text x="191.5" y="101">P5MDIAP</text>
<text x="116.2" y="103">P1MDIAN</text>
<text x="116.2" y="104.9">P1MDIBP</text>
<text x="116.2" y="106.8">P1MDIBN</text>
<text x="191.5" y="103">P5MDIAN</text>
<text x="191.5" y="104.9">P5MDIBP</text>
<text x="191.5" y="106.8">P5MDIBN</text>
<text x="116.2" y="108.8">P1MDICP</text>
<text x="116.2" y="110.7">P1MDICN</text>
<text x="116.2" y="112.6">P1MDIDP</text>
<text x="191.5" y="108.8">P5MDICP</text>
<text x="191.5" y="110.7">P5MDICN</text>
<text x="191.5" y="112.6">P5MDIDP</text>
<text x="116.2" y="114.6">P1MDIDN</text>
<text x="191.5" y="114.6">P5MDIDN</text>
<text x="116.2" y="122.3">P2MDIAP</text>
<text x="116.2" y="124.2">P2MDIAN</text>
<text x="191.5" y="122.3">P6MDIAP</text>
<text x="191.5" y="124.2">P6MDIAN</text>
<text x="116.2" y="126.2">P2MDIBP</text>
<text x="116.2" y="128.1">P2MDIBN</text>
<text x="116.2" y="130">P2MDICP</text>
<text x="116.2" y="131.9">P2MDICN</text>
<text x="191.5" y="126.2">P6MDIBP</text>
<text x="191.5" y="128.1">P6MDIBN</text>
<text x="191.5" y="130">P6MDICP</text>
<text x="191.5" y="131.9">P6MDICN</text>
<text x="116.2" y="133.9">P2MDIDP</text>
<text x="116.2" y="135.8">P2MDIDN</text>
<text x="191.5" y="133.9">P6MDIDP</text>
<text x="191.5" y="135.8">P6MDIDN</text>
<text x="116.2" y="143.5">P3MDIAP</text>
<text x="191.5" y="143.5">P7MDIAP</text>
<text x="116.2" y="145.5">P3MDIAN</text>
<text x="116.2" y="147.4">P3MDIBP</text>
<text x="116.2" y="149.3">P3MDIBN</text>
<text x="191.5" y="145.5">P7MDIAN</text>
<text x="191.5" y="147.4">P7MDIBP</text>
<text x="191.5" y="149.3">P7MDIBN</text>
<text x="116.2" y="151.2">P3MDICP</text>
<text x="116.2" y="153.2">P3MDICN</text>
<text x="116.2" y="155.1">P3MDIDP</text>
<text x="191.5" y="151.2">P7MDICP</text>
<text x="191.5" y="153.2">P7MDICN</text>
<text x="191.5" y="155.1">P7MDIDP</text>
<text x="116.2" y="157">P3MDIDN</text>
<text x="191.5" y="157">P7MDIDN</text>
</g>
<g font-size="1.7">
<text x="91.7" y="22.9">C196</text>
<text x="97.5" y="22.9">NC_15pF/50V</text>
<text x="124.5" y="22.9">C209</text>
<text x="130.3" y="22.9">NC_15pF/50V</text>
<text x="156.4" y="22.9">C217</text>
<text x="162.2" y="22.9">NC_15pF/50V</text>
<text x="190.2" y="22.9">C225</text>
<text x="196" y="22.9">NC_15pF/50V</text>
<text x="91.7" y="28.7">C199</text>
<text x="91.7" y="26.7">C198</text>
<text x="91.7" y="24.8">C197</text>
<text x="97.5" y="28.7">NC_15pF/50V</text>
<text x="97.5" y="26.7">NC_15pF/50V</text>
<text x="97.5" y="24.8">NC_15pF/50V</text>
<text x="124.5" y="24.8">C211</text>
<text x="124.5" y="28.7">C206</text>
<text x="124.5" y="26.7">C204</text>
<text x="130.3" y="24.8">NC_15pF/50V</text>
<text x="130.3" y="28.7">NC_15pF/50V</text>
<text x="130.3" y="26.7">NC_15pF/50V</text>
<text x="156.4" y="24.8">C219</text>
<text x="156.4" y="28.7">C214</text>
<text x="156.4" y="26.7">C212</text>
<text x="162.2" y="24.8">NC_15pF/50V</text>
<text x="162.2" y="28.7">NC_15pF/50V</text>
<text x="162.2" y="26.7">NC_15pF/50V</text>
<text x="190.2" y="24.8">C227</text>
<text x="190.2" y="28.7">C221</text>
<text x="190.2" y="26.7">C220</text>
<text x="196" y="24.8">NC_15pF/50V</text>
<text x="196" y="28.7">NC_15pF/50V</text>
<text x="196" y="26.7">NC_15pF/50V</text>
<text x="91.7" y="32.5">C201</text>
<text x="91.7" y="30.6">C200</text>
<text x="91.7" y="34.5">C202</text>
<text x="97.5" y="32.5">NC_15pF/50V</text>
<text x="97.5" y="30.6">NC_15pF/50V</text>
<text x="97.5" y="34.5">NC_15pF/50V</text>
<text x="124.5" y="32.5">C208</text>
<text x="124.5" y="30.6">C205</text>
<text x="124.5" y="34.5">C207</text>
<text x="130.3" y="32.5">NC_15pF/50V</text>
<text x="130.3" y="30.6">NC_15pF/50V</text>
<text x="130.3" y="34.5">NC_15pF/50V</text>
<text x="156.4" y="32.5">C216</text>
<text x="156.4" y="30.6">C213</text>
<text x="156.4" y="34.5">C215</text>
<text x="162.2" y="32.5">NC_15pF/50V</text>
<text x="162.2" y="30.6">NC_15pF/50V</text>
<text x="162.2" y="34.5">NC_15pF/50V</text>
<text x="190.2" y="32.5">C224</text>
<text x="190.2" y="30.6">C222</text>
<text x="190.2" y="34.5">C223</text>
<text x="196" y="32.5">NC_15pF/50V</text>
<text x="196" y="30.6">NC_15pF/50V</text>
<text x="196" y="34.5">NC_15pF/50V</text>
<text x="91.7" y="36.4">C203</text>
<text x="97.5" y="36.4">NC_15pF/50V</text>
<text x="124.5" y="36.4">C210</text>
<text x="130.3" y="36.4">NC_15pF/50V</text>
<text x="156.4" y="36.4">C218</text>
<text x="162.2" y="36.4">NC_15pF/50V</text>
<text x="190.2" y="36.4">C226</text>
<text x="196" y="36.4">NC_15pF/50V</text>
<text x="91.7" y="47">C233</text>
<text x="97.5" y="47">NC_15pF/50V</text>
<text x="124.5" y="47">C241</text>
<text x="130.3" y="47">NC_15pF/50V</text>
<text x="156.4" y="47">C249</text>
<text x="162.2" y="47">NC_15pF/50V</text>
<text x="190.2" y="47">C257</text>
<text x="196" y="47">NC_15pF/50V</text>
<text x="91.7" y="48.9">C235</text>
<text x="91.7" y="52.8">C230</text>
<text x="91.7" y="50.8">C228</text>
<text x="97.5" y="48.9">NC_15pF/50V</text>
<text x="97.5" y="52.8">NC_15pF/50V</text>
<text x="97.5" y="50.8">NC_15pF/50V</text>
<text x="124.5" y="48.9">C243</text>
<text x="124.5" y="52.8">C238</text>
<text x="124.5" y="50.8">C236</text>
<text x="130.3" y="48.9">NC_15pF/50V</text>
<text x="130.3" y="52.8">NC_15pF/50V</text>
<text x="130.3" y="50.8">NC_15pF/50V</text>
<text x="156.4" y="48.9">C251</text>
<text x="156.4" y="52.8">C246</text>
<text x="156.4" y="50.8">C244</text>
<text x="162.2" y="48.9">NC_15pF/50V</text>
<text x="162.2" y="52.8">NC_15pF/50V</text>
<text x="162.2" y="50.8">NC_15pF/50V</text>
<text x="190.2" y="48.9">C259</text>
<text x="190.2" y="52.8">C254</text>
<text x="190.2" y="50.8">C252</text>
<text x="196" y="48.9">NC_15pF/50V</text>
<text x="196" y="52.8">NC_15pF/50V</text>
<text x="196" y="50.8">NC_15pF/50V</text>
<text x="91.7" y="56.6">C232</text>
<text x="91.7" y="54.7">C229</text>
<text x="91.7" y="58.6">C231</text>
<text x="97.5" y="56.6">NC_15pF/50V</text>
<text x="97.5" y="54.7">NC_15pF/50V</text>
<text x="97.5" y="58.6">NC_15pF/50V</text>
<text x="124.5" y="56.6">C240</text>
<text x="124.5" y="54.7">C237</text>
<text x="124.5" y="58.6">C239</text>
<text x="130.3" y="56.6">NC_15pF/50V</text>
<text x="130.3" y="54.7">NC_15pF/50V</text>
<text x="130.3" y="58.6">NC_15pF/50V</text>
<text x="156.4" y="56.6">C248</text>
<text x="156.4" y="54.7">C245</text>
<text x="156.4" y="58.6">C247</text>
<text x="162.2" y="56.6">NC_15pF/50V</text>
<text x="162.2" y="54.7">NC_15pF/50V</text>
<text x="162.2" y="58.6">NC_15pF/50V</text>
<text x="190.2" y="54.7">C253</text>
<text x="190.2" y="58.6">C255</text>
<text x="190.2" y="56.6">C256</text>
<text x="196" y="54.7">NC_15pF/50V</text>
<text x="196" y="58.6">NC_15pF/50V</text>
<text x="196" y="56.6">NC_15pF/50V</text>
<text x="91.7" y="60.5">C234</text>
<text x="97.5" y="60.5">NC_15pF/50V</text>
<text x="124.5" y="60.5">C242</text>
<text x="130.3" y="60.5">NC_15pF/50V</text>
<text x="156.4" y="60.5">C250</text>
<text x="162.2" y="60.5">NC_15pF/50V</text>
<text x="190.2" y="60.5">C258</text>
<text x="196" y="60.5">NC_15pF/50V</text>
<text x="214.5" y="172.7">Size</text>
<text x="221.8" y="172.7">Document Name</text>
<text x="246.7" y="172.8">DWG NO</text>
<text x="284.2" y="172.7">Rev</text>
<text x="215.6" y="176.5">B</text>
<text x="223.9" y="177.3">Papillion : 8G - Realtek</text>
<text x="260.6" y="177.3">For_EMI</text>
<text x="285.5" y="176.9">1.2</text>
<text x="194" y="183.6">Monday, September 09, 2024</text>
<text x="214.5" y="182.1">Scale</text>
<text x="234.4" y="182.3">Designer</text>
<text x="243.2" y="183.1">KRITIKA TRIPATHI</text>
<text x="263.5" y="182.3">Sheet</text>
<text x="271.4" y="184.2">6</text>
<text x="278.8" y="184.2">of</text>
<text x="282.6" y="184.2">6</text>
</g>
<g font-size="1.4">
<text x="30.9" y="1.4">5</text>
<text x="88.8" y="1.4">4</text>
<text x="146.7" y="1.4">3</text>
<text x="204.6" y="1.4">2</text>
<text x="262.6" y="1.4">1</text>
<text x=".5" y="26.1">D</text>
<text x="292" y="26.1">D</text>
<text x=".5" y="71.9">C</text>
<text x="292" y="71.9">C</text>
<text x=".5" y="117.8">B</text>
<text x="292" y="117.8">B</text>
<text x=".5" y="163.6">A</text>
<text x="292" y="163.6">A</text>
<text x="30.9" y="186.8">5</text>
<text x="88.8" y="186.8">4</text>
<text x="146.7" y="186.8">3</text>
<text x="204.6" y="186.8">2</text>
<text x="262.6" y="186.8">1</text>
</g>
</svg>
